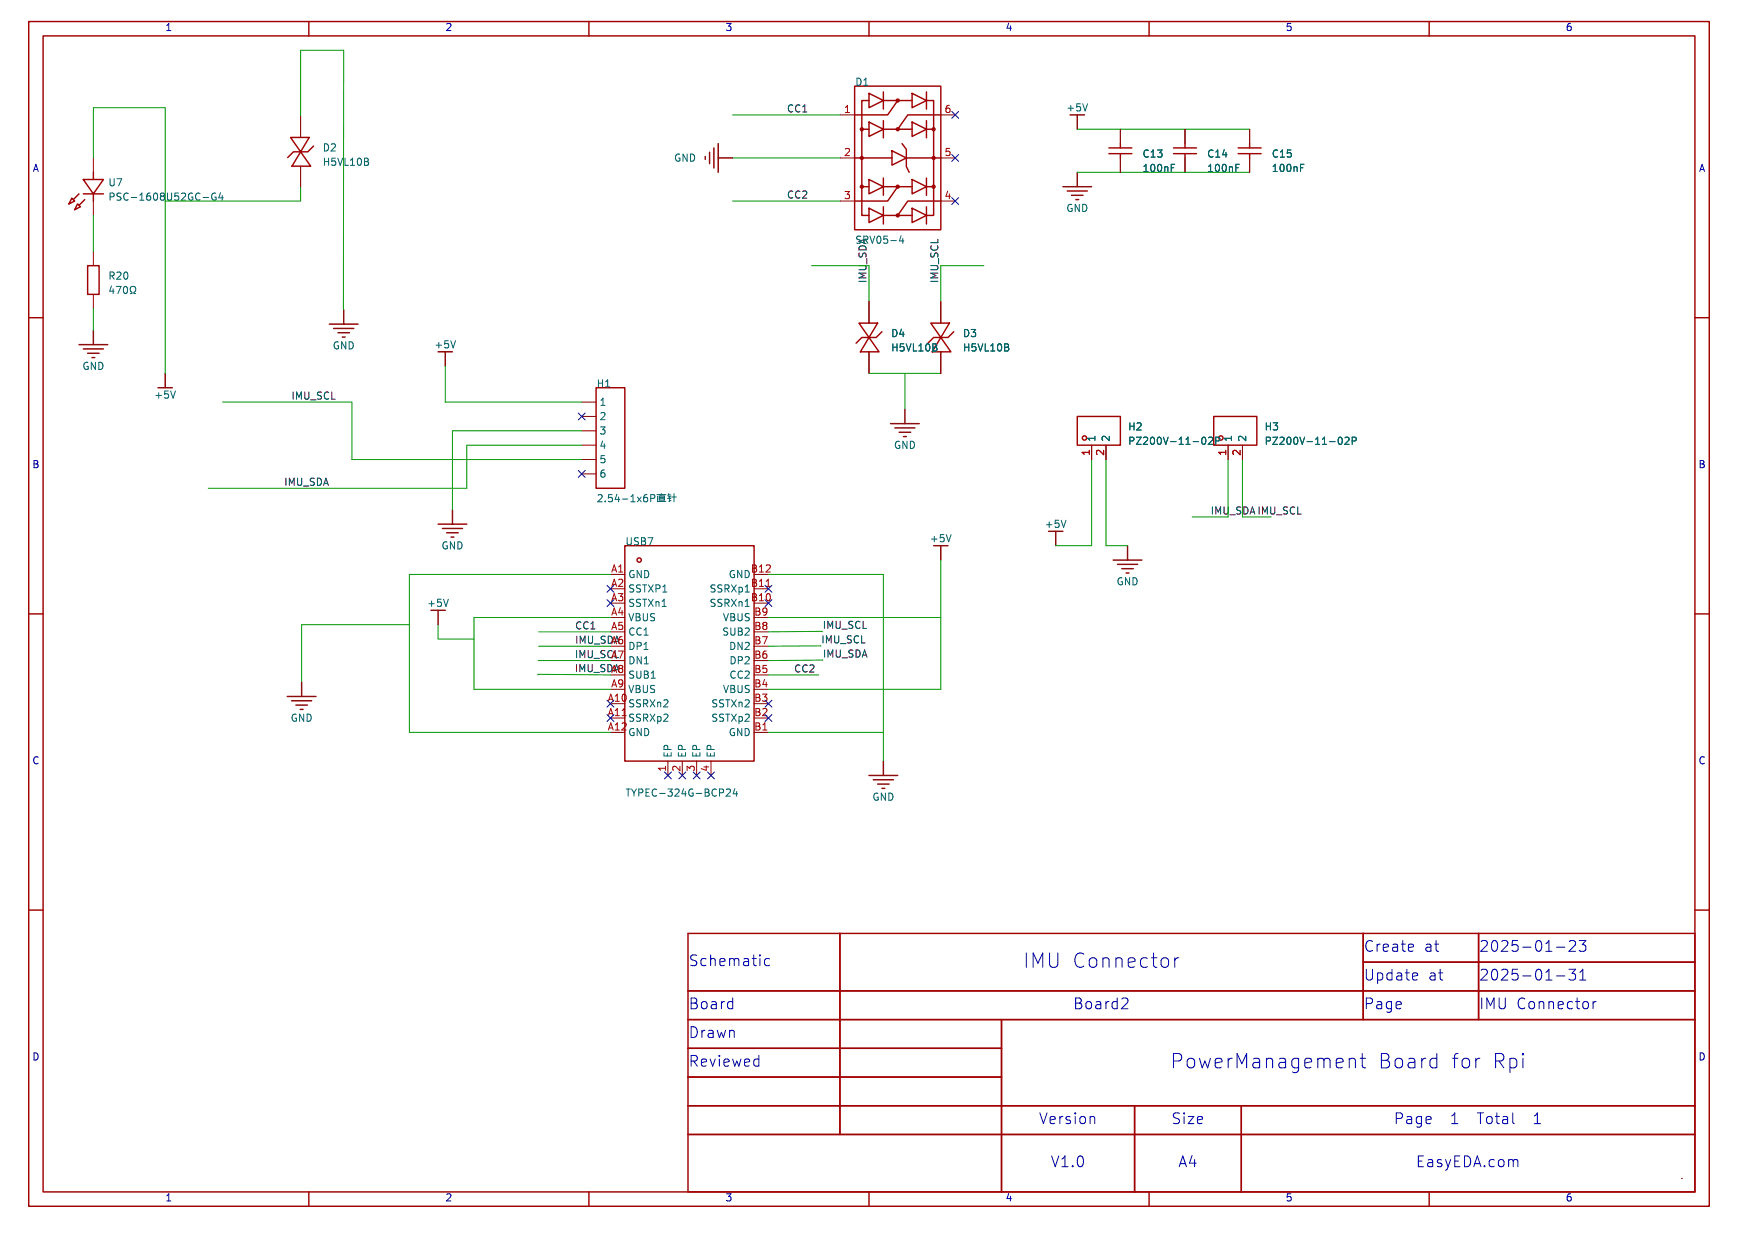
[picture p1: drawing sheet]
<svg xmlns="http://www.w3.org/2000/svg" width="307mm" height="218mm" viewBox="0 0 307 218" stroke-linecap="round" stroke-linejoin="round" font-family="sans-serif">
<g fill="none" stroke="#840000" stroke-width=".18">
<path d="M16.5 27.9v2.6M16.5 35.6v2.5M53.2 20.5v3.8M53.2 29.4v3.8M148.6 20.3h2.5M148.6 27.9h2.5M148.6 35.6h2.5M166.4 20.3h2.5M166.4 27.9h2.5M166.4 35.6h2.5M198.1 22.9v2.5M198.1 27.9v2.6"/>
<path d="M209.5 22.9v2.5M209.5 27.9v2.6M221 22.9v2.5M221 27.9v2.6M16.5 44.5v2.5M16.5 52.1v2.5M153.7 53.3v3.9M166.4 53.3v3.9M102.9 71.1h2.5M102.9 73.7h2.5M102.9 76.2h2.5M102.9 78.7h2.5"/>
<path d="M153.7 62.2v3.8M166.4 62.2v3.8M193 78.7v2.6M195.6 78.7v2.6M217.2 78.7v2.6M219.7 78.7v2.6M102.9 81.3h2.5M102.9 83.8h2.5M107.9 101.6h2.6M118.1 134.6v2.6M120.6 134.6v2.6M123.2 134.6v2.6"/>
<path d="M125.7 134.6v2.6M133.3 129.5h2.6M297.3 208.4h.1"/>
</g>
<g fill="none" stroke="#840000" stroke-width=".25">
<path d="M124.7 27.7v.5M125.5 26.9v2.1M126.2 26.2v3.5M127 25.4v5.1M127 27.9h2.5M188 33h5M188.7 33.8h3.6M189.5 34.5h2M190.2 35.3h.6M190.5 20.3v2.6M190.5 30.5v2.5M16.5 58.4v2.6"/>
<path d="M58.2 57.3h5.1M59 58.1h3.6M59.8 58.9h2M60.5 59.6h.5M60.8 54.8v2.5M14 61h5M14.7 61.7h3.6M15.5 62.5h2M16.3 63.2h.5M27.9 68.6h2.6M29.2 66v2.6M78.7 62.2v2.6"/>
<path d="M157.5 74.9h5.1M158.2 75.7h3.6M159 76.5h2M159.8 77.2h.5M160 72.4v2.5M77.5 92.7h5M78.2 93.5h3.6M79 94.2h2M79.8 95h.5M80 90.2v2.5M166.4 96.5v2.6M186.7 94v2.5"/>
<path d="M196.8 99.1h5.1M197.6 99.8h3.6M199.4 96.5v2.6M77.5 108v2.5M198.4 100.6h2M199.1 101.3h.5M50.8 123.2h5.1M51.6 124h3.5M52.3 124.7h2.1M53.1 125.5h.5M53.3 120.7v2.5M153.7 137.2h5"/>
<path d="M154.4 137.9h3.6M155.2 138.7h2M156 139.4h.5M156.2 134.6v2.6"/>
</g>
<g fill="none" stroke="#a00000" stroke-width=".25">
<path d="M5.1 3.8h297.2v209.6h-297.2zM7.6 6.4h292.1v204.4h-292.1zM54.6 3.8v2.6M104.1 3.8v2.6M151.1 15.2h15.3v25.4h-15.3zM153.7 17.8h-1.3v20.3h1.3M153.7 16.5l2.5 1.3-2.5 1.3zM153.7 3.8v2.6M156.2 16.3v3M156.2 17.8h5.1M158.7 17.8l-1.7 2.5h-5.9M161.3 16.5l2.5 1.3-2.5 1.3z"/>
<path d="M163.8 17.8h1.3v20.3h-1.3M163.8 16.3v3M203.2 3.8v2.6M252.7 3.8v2.6M12.7 35.1l.5 .5-1 .5zM13.7 36.1l.5 .5-1 .5zM14 34.3l-1 1M14.7 31.8h3.6l-1.8 2.5zM14.7 34.3h3.6M15 35.3l-1 1M16.5 30.5v1.3M16.5 34.3v1.3"/>
<path d="M51.4 24.3h3.3l-1.5 2.6zM53.2 26.9l1.7 2.5h-3.3zM55.4 25.8l-1 1.1h-2.5l-1 1M151.1 27.9h6.6M152.4 33h1.3M152.4 22.9h1.3M153.7 36.8l2.5 1.3-2.5 1.3zM153.7 31.8l2.5 1.2-2.5 1.3zM153.7 21.6l2.5 1.3-2.5 1.2zM156.2 33h5.1M156.2 22.9h5.1M156.2 21.3v3.1"/>
<path d="M156.2 31.5v3M156.2 36.6v3M156.2 38.1h5.1M157.7 26.7l2.6 1.2-2.6 1.3zM158.7 33l-1.7 2.6h-5.9M159.5 25.4l.8 1v3.1l.5 1M160.3 27.9h6.1M161.3 36.8l2.5 1.3-2.5 1.3zM161.3 31.8l2.5 1.2-2.5 1.3zM161.3 21.6l2.5 1.3-2.5 1.2zM163.8 33h1.3M163.8 22.9h1.3"/>
<path d="M163.8 21.3v3.1M163.8 31.5v3M163.8 36.6v3M166.4 35.6h-5.9l-1.8 2.5M166.4 20.3h-5.9l-1.8 2.6M196.1 27.2h4.1M196.1 26.2h4.1M198.1 25.4v.8M198.1 27.2v.7M207.5 27.2h4.1M207.5 26.2h4.1M209.5 25.4v.8"/>
<path d="M209.5 27.2v.7M218.9 27.2h4.1M218.9 26.2h4.1M221 25.4v.8M221 27.2v.7M5.1 56.2h2.5M15.5 47h2v5.1h-2zM151.9 57.2h3.3l-1.5 2.5zM153.7 59.7l1.7 2.5h-3.3zM156 58.7l-1.1 1h-2.5l-1 1M164.6 57.2h3.3l-1.5 2.5zM166.4 59.7l1.7 2.5h-3.3z"/>
<path d="M168.7 58.7l-1.1 1h-2.5l-1 1M299.7 56.2h2.6M105.4 68.6h5.1v17.8h-5.1zM190.5 73.7h7.6v5h-7.6zM214.6 73.7h7.6v5h-7.6zM110.5 96.5h22.8v38.1h-22.8zM5.1 108.6h2.5M299.7 108.6h2.6M5.1 161h2.5M121.7 165.1h178v45.7h-178zM121.7 175.3h178M148.5 165.1v35.6"/>
<path d="M241.1 165.1v15.2M241.1 170.2h58.6M261.5 165.1v15.2M299.7 161h2.6M121.7 190.5h55.4M121.7 195.6h178M121.7 185.4h55.4M121.7 180.3h178M177.1 180.3v30.5M200.6 195.6v15.2M219.5 195.6v15.2M54.6 210.8v2.6"/>
<path d="M104.1 210.8v2.6M121.7 200.7h178M153.7 210.8v2.6M203.2 210.8v2.6M252.7 210.8v2.6"/>
<circle cx="158.7" cy="17.8" r=".25"/>
<circle cx="152.4" cy="22.9" r=".25"/>
<circle cx="152.4" cy="33" r=".25"/>
<circle cx="152.4" cy="27.9" r=".25"/>
<circle cx="158.7" cy="33" r=".25"/>
<circle cx="158.7" cy="38.1" r=".25"/>
<circle cx="158.7" cy="22.9" r=".25"/>
<circle cx="165.1" cy="33" r=".25"/>
<circle cx="165.1" cy="27.9" r=".25"/>
<circle cx="165.1" cy="22.9" r=".25"/>
<circle cx="191.8" cy="77.5" r=".38"/>
<circle cx="215.9" cy="77.5" r=".38"/>
<circle cx="113" cy="99.1" r=".38"/>
</g>
<g fill="none" stroke="#006464" stroke-width=".18">
<path d="M192.3 18.4l-.4 1.2M35.9 34.9h1M38.2 34.2a.59 .59 0 0 0-.8 .6 .59 .59 0 0 0 .8 .6v-.5h-.2M39 34.1l-.3 .9h.8M39.3 34.6v.8M65.1 28.6l.1 .2-.1 .4M65.1 28.1v.4M207.1 29.7h.4M207.1 29.1h.6M218.6 29.7h.4M218.6 29.1h.6M230 29.7h.4"/>
<path d="M230 29.1h.6M19.7 50.6l-.3 .9h.8M20 51.1v.8M20.6 50.7h.8l-.5 1.2M21.9 50.8l.2-.1a.68 .68 0 0 1 .5 .6 .68 .68 0 0 1-.5 .6l-.2-.1-.1-.4zM23 51.9h.3v-.2a.54 .54 0 0 1-.2-.8 .54 .54 0 0 1 .7-.2 .58 .58 0 0 1-.1 1v.2h.3M159.3 41.7l-.3 .9h.8M159.6 42.2v.8M31 69.2l-.4 1.2M80.6 60.3l-.5 1.2M165.6 61.5l.1 .2-.1 .3M165.6 60.9v.4"/>
<path d="M178.3 61.5l.1 .2-.1 .3M178.3 60.9v.4M212.6 77.6l.2-.3a.68 .68 0 0 1 .4 .7 .68 .68 0 0 1-.4 .6l-.2-.2M213.7 77.4l.5-.1 .2 .4-.7 .9h.7M215 78l.6-.1 .1-.2-.1-.3-.6-.1v1.3M236.7 77.6l.2-.3a.68 .68 0 0 1 .5 .7 .68 .68 0 0 1-.5 .6l-.2-.2M237.8 77.4l.5-.1 .3 .4-.8 .9h.8M239.1 78l.6-.1 .1-.2v-.3l-.7-.1v1.3M105.8 87.6l.4-.1 .3 .3-.8 1h.8M107 88.6v.2M108.2 87.5h-.6v.6l.2-.1h.4l.1 .2-.1 .4-.1 .2-.5-.2M109.1 87.4l-.3 .9h.8"/>
<path d="M109.4 87.9v.9M110.1 88.3h.9M111.6 88.8h.7M111.6 87.8l.3-.3v1.3M112.7 87.9l.7 .9M113.4 87.9l-.7 .9M114.4 87.5h-.4a.86 .86 0 0 0 0 1.3l.5-.2v-.4l-.2-.2h-.4l-.1 .2M115.1 88.2l.6-.1 .1-.2-.1-.3-.6-.1v1.3M116.2 87.5h1.5M116.3 88.7h1.4M116.3 87.8v1M116.6 88h.9"/>
<path d="M116.6 88.2h.9M116.6 87.7h.9v.8h-.9zM117 87.3l-.1 .4M118 88.2h.6M118.2 87.5h.4M118.2 87.8h.4M118.3 87.3l-.2 .4M118.4 87.8v.9M118.6 88.5l-.3 .2M118.8 87.9h.8M119.2 87.3v1.5M168.2 94.6l-.4 1.2"/>
<path d="M188.5 92l-.4 1.3M79.3 106l-.4 1.3M131.8 107.3h.7M131.8 104.7h.7M128.4 139.7l.5-.1 .3 .3-.8 .9h.8M130 139.5l-.3 .9h.7M130.3 140v.8"/>
</g>
<path d="M135.5 103.7h.7" fill="none" stroke="#a90000" stroke-width=".18"/>
<g fill="none" stroke="#0000c2" stroke-width=".18">
<path d="M129.4 177.2h.2M129.6 176.5v1.9M129.6 178.3l-.2 .1M136.1 169.6l-.5-.1-.4 .4v.5l.2 .3 .2 .1 .5-.1M198.6 176.5l.7 .1a.52 .52 0 0 1 .1 .7l-1.1 1.1h1.2M207.7 169.4v1.7M208.5 169.4a.65 .65 0 0 0-.8 .5M249.7 167l.2 .1 .1 .3-.9 .2M249.9 168.2l-.2 .1M250.4 172.1l.2 .1 .1 .3-.9 .2M250.6 173.3h-.2M275.3 172.6h1.4"/>
<path d="M275.3 167.5h1.4M277.4 171.4h1.2l-.6 .8a.52 .52 0 0 1 .6 .3v.5l-.2 .3h-.7l-.3-.1M277.5 166.5l.3-.1h.6a.52 .52 0 0 1 .1 .8l-1.1 1.1h1.2M279.3 166.4h1.1l-.6 .7a.52 .52 0 0 1 .6 .3v.5l-.1 .3-.8 .1-.2-.2M279.3 173.3h1.1M279.3 172l.6-.6v1.9M281.7 177.2v1.2M282.2 177.2h-.3l-.2 .3M134 187.3l.2 .1M134.2 186.7v1.9M134.2 188.5l-.2 .1M193.3 197.5l.3 .2v1"/>
<path d="M238.7 187.3l.3-.1 .6 .1 .1 .2v1.4M240.5 187.2h1M240.9 186.3v2.2l.1 .3 .5 .1M268.1 205.1l.3 .3v1"/>
</g>
<g fill="none" stroke="#009600" stroke-width=".18">
<path d="M16.5 27.9v-8.8h12.7v46.9M16.5 38.1v6.4M53.2 20.5v-11.6h7.6l-.1 45.9M53.2 33.2v2.4h-24M129.5 20.3h19.1M129.5 35.6h19.1M129.5 27.9h19.1M190.5 22.9h30.5M190.5 30.5h30.5M16.5 54.6v3.8M143.5 47h10.2v6.3M174 47h-7.6v6.3"/>
<path d="M39.4 71.1h22.8v10.2h40.7M78.7 64.8v6.3h24.2M102.9 78.7h-20.4v7.7h-45.7M102.9 76.2h-22.9v14M153.7 66h12.7M160 66v6.4M166.4 99.1v22.8h-30.5M193 81.3v15.2h-6.3M195.6 81.3v15.2h3.8M217.2 81.3v10.1h-6.4M219.7 81.3v10.1h5.1M72.4 110.5h-19.1v10.2"/>
<path d="M77.5 110.5v2.5h6.3M95.1 119.4v-.1l12.8 .1M95.2 116.8h12.7M95.2 114.3h12.7M95.2 111.8h12.7M107.9 101.6h-35.5v27.9h35.5M107.9 109.2h-24.1v12.7h24.1M135.9 119.4h8.9M135.9 101.6h20.3v33M135.9 109.2h30.5M145.1 114.2l-9.2 .1M145.4 111.7l-9.5 .1"/>
<path d="M145.4 116.7l-9.5 .1M135.9 129.5h20.3"/>
</g>
<g fill="none" stroke="#000084" stroke-width=".18">
<path d="M168.3 19.7l1.2 1.2M169.5 19.7l-1.2 1.2M168.3 27.3l1.2 1.2M168.3 35l1.2 1.2M169.5 27.3l-1.2 1.2M169.5 35l-1.2 1.2M102.3 73.1l1.2 1.2M103.5 73.1l-1.2 1.2M102.3 83.2l1.2 1.2M103.5 83.2l-1.2 1.2M107.3 106.1l1.3 1.2M107.3 103.5l1.3 1.2"/>
<path d="M108.6 106.1l-1.3 1.2M108.6 103.5l-1.3 1.2M135.3 103.5l1.2 1.2M135.3 106.1l1.2 1.2M136.5 103.5l-1.2 1.2M136.5 106.1l-1.2 1.2M107.3 123.9l1.3 1.2M107.3 126.4l1.3 1.2M108.6 123.9l-1.3 1.2M108.6 126.4l-1.3 1.2M117.5 136.6l1.2 1.2M118.7 136.6l-1.2 1.2"/>
<path d="M120 136.6l1.3 1.2M121.3 136.6l-1.3 1.2M122.6 136.6l1.2 1.2M123.8 136.6l-1.2 1.2M125.1 136.6l1.2 1.2M126.3 136.6l-1.2 1.2M135.3 123.9l1.2 1.2M135.3 126.4l1.2 1.2M136.5 123.9l-1.2 1.2M136.5 126.4l-1.2 1.2"/>
</g>
<g font-size="3.5" fill="#0000c2">
<text x="180.9" y="171.4">IMU Connector</text>
<text x="206.9" y="189.2">PowerManagement</text>
<text x="243.6" y="189.2">Board</text>
<text x="256.5" y="189.2">for</text>
<text x="263.7" y="189.2">Rpi</text>
</g>
<g font-size="2.7" fill="#0000c2">
<text x="121.7" y="171.1">Schematic</text>
<text x="241.1" y="173.7">Update</text>
<text x="241.1" y="168.6">Create</text>
<text x="251.8" y="168.6">at</text>
<text x="252.5" y="173.7">at</text>
<text x="261.5" y="173.7">2025-01-31</text>
<text x="261.5" y="168.6">2025-01-23</text>
<text x="121.7" y="178.7">Board</text>
<text x="189.7" y="178.7">Board2</text>
<text x="241.1" y="178.7">Page</text>
<text x="261.5" y="178.7">IMU Connector</text>
<text x="121.7" y="183.8">Drawn</text>
<text x="121.7" y="188.9">Reviewed</text>
<text x="183.7" y="199.1">Version</text>
<text x="207.1" y="199.1">Size</text>
<text x="246.4" y="199.1">Page</text>
<text x="256.5" y="199.1">1</text>
<text x="261.3" y="199.1">Total</text>
<text x="271.4" y="199.1">1</text>
<text x="185.7" y="206.7">V1.0</text>
<text x="208.3" y="206.7">A4</text>
<text x="250.3" y="206.7">EasyEDA.com</text>
</g>
<g font-size="1.8" fill="#0000c2">
<text x="29.1" y="5.7">1</text>
<text x="78.7" y="5.7">2</text>
<text x="128.2" y="5.7">3</text>
<text x="177.7" y="5.7">4</text>
<text x="227.3" y="5.7">5</text>
<text x="276.8" y="5.7">6</text>
<text x="5.7" y="30.6">A</text>
<text x="300.3" y="30.6">A</text>
<text x="5.6" y="83">B</text>
<text x="300.3" y="83">B</text>
<text x="5.6" y="135.4">C</text>
<text x="300.3" y="135.4">C</text>
<text x="5.6" y="187.8">D</text>
<text x="300.3" y="187.8">D</text>
<text x="29.1" y="212.7">1</text>
<text x="78.7" y="212.7">2</text>
<text x="128.2" y="212.7">3</text>
<text x="177.7" y="212.7">4</text>
<text x="227.3" y="212.7">5</text>
<text x="276.8" y="212.7">6</text>
</g>
<g font-size="1.8" fill="#006464">
<text x="151.1" y="15.4">D1</text>
<text x="188.5" y="19.9">+5V</text>
<text x="57" y="27">D2</text>
<text x="57" y="29.5">H5VL10B</text>
<text x="119.1" y="28.8">GND</text>
<text x="201.9" y="28.1">C13</text>
<text x="213.4" y="28.1">C14</text>
<text x="224.8" y="28.1">C15</text>
<text x="19.1" y="35.7">PSC-1608U52GC-G4</text>
<text x="19.1" y="33.2">U7</text>
<text x="201.9" y="30.6">100nF</text>
<text x="213.4" y="30.6">100nF</text>
<text x="224.8" y="30.6">100nF</text>
<text x="188.5" y="37.7">GND</text>
<text x="19.1" y="49.7">R20</text>
<text x="157.5" y="59.8">D4</text>
<text x="170.2" y="59.8">D3</text>
<text x="14.5" y="65.6">GND</text>
<text x="58.7" y="62">GND</text>
<text x="76.7" y="61.8">+5V</text>
<text x="157.5" y="62.4">H5VL10B</text>
<text x="170.2" y="62.4">H5VL10B</text>
<text x="27.2" y="70.7">+5V</text>
<text x="105.4" y="68.7">H1</text>
<text x="105.9" y="72">1</text>
<text x="105.9" y="74.5">2</text>
<text x="105.9" y="77.1">3</text>
<text x="199.4" y="76.3">H2</text>
<text x="223.5" y="76.3">H3</text>
<text x="105.9" y="79.6">4</text>
<text x="105.9" y="82.1">5</text>
<text x="158" y="79.6">GND</text>
<text x="193.9" y="78.2" transform="rotate(-90 193.9 78.2)">1</text>
<text x="196.4" y="78.2" transform="rotate(-90 196.4 78.2)">2</text>
<text x="199.4" y="78.9">PZ200V-11-02P</text>
<text x="218" y="78.2" transform="rotate(-90 218 78.2)">1</text>
<text x="220.6" y="78.2" transform="rotate(-90 220.6 78.2)">2</text>
<text x="223.5" y="78.9">PZ200V-11-02P</text>
<text x="105.9" y="84.7">6</text>
<text x="184.7" y="93.6">+5V</text>
<text x="78" y="97.4">GND</text>
<text x="110.5" y="96.7">USB7</text>
<text x="164.3" y="96.1">+5V</text>
<text x="75.4" y="107.5">+5V</text>
<text x="111" y="102.5">GND</text>
<text x="111" y="105">SSTXP1</text>
<text x="111" y="107.5">SSTXn1</text>
<text x="125.4" y="107.5">SSRXn1</text>
<text x="125.4" y="105">SSRXp1</text>
<text x="128.8" y="102.5">GND</text>
<text x="132.7" y="103.9">B11</text>
<text x="197.4" y="103.7">GND</text>
<text x="111" y="110.1">VBUS</text>
<text x="111" y="112.6">CC1</text>
<text x="127.6" y="112.6">SUB2</text>
<text x="127.7" y="110.1">VBUS</text>
<text x="111" y="115.2">DP1</text>
<text x="111" y="117.7">DN1</text>
<text x="128.8" y="115.2">DN2</text>
<text x="128.9" y="117.7">DP2</text>
<text x="111" y="125.3">SSRXn2</text>
<text x="111" y="120.2">SUB1</text>
<text x="111" y="122.8">VBUS</text>
<text x="125.7" y="125.3">SSTXn2</text>
<text x="127.7" y="122.8">VBUS</text>
<text x="128.9" y="120.2">CC2</text>
<text x="51.3" y="127.9">GND</text>
<text x="111" y="127.9">SSRXp2</text>
<text x="111" y="130.4">GND</text>
<text x="125.7" y="127.9">SSTXp2</text>
<text x="128.8" y="130.4">GND</text>
<text x="119" y="134.1" transform="rotate(-90 119 134.1)">EP</text>
<text x="121.5" y="134.1" transform="rotate(-90 121.5 134.1)">EP</text>
<text x="124.1" y="134.1" transform="rotate(-90 124.1 134.1)">EP</text>
<text x="126.6" y="134.1" transform="rotate(-90 126.6 134.1)">EP</text>
<text x="110.5" y="141.1">TYPEC-324G-BCP24</text>
<text x="154.2" y="141.8">GND</text>
</g>
<g font-size="1.8" fill="#0f0f0f">
<text x="139.1" y="20">CC1</text>
<text x="139.1" y="35.2">CC2</text>
<text x="151.1" y="43.3">SRV05-4</text>
<text x="153.3" y="50.2" transform="rotate(-90 153.3 50.2)">IMU_SDA</text>
<text x="166" y="50.2" transform="rotate(-90 166 50.2)">IMU_SCL</text>
<text x="51.4" y="70.8">IMU_SCL</text>
<text x="50.2" y="86">IMU_SDA</text>
<text x="214" y="91.1">IMU_SDA IMU_SCL</text>
<text x="101.6" y="114">IMU_SDA</text>
<text x="101.6" y="111.4">CC1</text>
<text x="101.5" y="119">IMU_SDA</text>
<text x="101.6" y="116.5">IMU_SCL</text>
<text x="108" y="114">A6</text>
<text x="108" y="116.6">A7</text>
<text x="108" y="119.1">A8</text>
<text x="140.3" y="119">CC2</text>
</g>
<g font-size="1.8" fill="#a90000">
<text x="149.2" y="20.1">1</text>
<text x="166.9" y="20.1">6</text>
<text x="149.2" y="27.7">2</text>
<text x="166.9" y="27.7">5</text>
<text x="149.2" y="35.3">3</text>
<text x="166.9" y="35.3">4</text>
<text x="192.8" y="80.7" transform="rotate(-90 192.8 80.7)">1</text>
<text x="195.3" y="80.7" transform="rotate(-90 195.3 80.7)">2</text>
<text x="216.9" y="80.7" transform="rotate(-90 216.9 80.7)">1</text>
<text x="219.5" y="80.7" transform="rotate(-90 219.5 80.7)">2</text>
<text x="108" y="101.3">A1</text>
<text x="132.7" y="101.3">B12</text>
<text x="108" y="103.9">A2</text>
<text x="108" y="106.4">A3</text>
<text x="132.7" y="106.4">B10</text>
<text x="108" y="109">A4</text>
<text x="108" y="111.5">A5</text>
<text x="133.3" y="111.5">B8</text>
<text x="133.3" y="109">B9</text>
<text x="133.3" y="119.1">B5</text>
<text x="133.3" y="116.6">B6</text>
<text x="133.3" y="114">B7</text>
<text x="107.4" y="124.2">A10</text>
<text x="108" y="121.7">A9</text>
<text x="133.3" y="124.2">B3</text>
<text x="133.3" y="121.7">B4</text>
<text x="107.4" y="126.7">A11</text>
<text x="107.4" y="129.3">A12</text>
<text x="133.3" y="129.3">B1</text>
<text x="133.3" y="126.7">B2</text>
<text x="117.9" y="136.6" transform="rotate(-90 117.9 136.6)">1</text>
<text x="120.4" y="136.6" transform="rotate(-90 120.4 136.6)">2</text>
<text x="122.9" y="136.6" transform="rotate(-90 122.9 136.6)">3</text>
<text x="125.5" y="136.6" transform="rotate(-90 125.5 136.6)">4</text>
</g>
<g font-size="1.8" fill="#009600">
<text x="145.1" y="113.9">IMU_SCL</text>
<text x="145.4" y="111.3">IMU_SCL</text>
<text x="145.4" y="116.4">IMU_SDA</text>
</g>
</svg>
